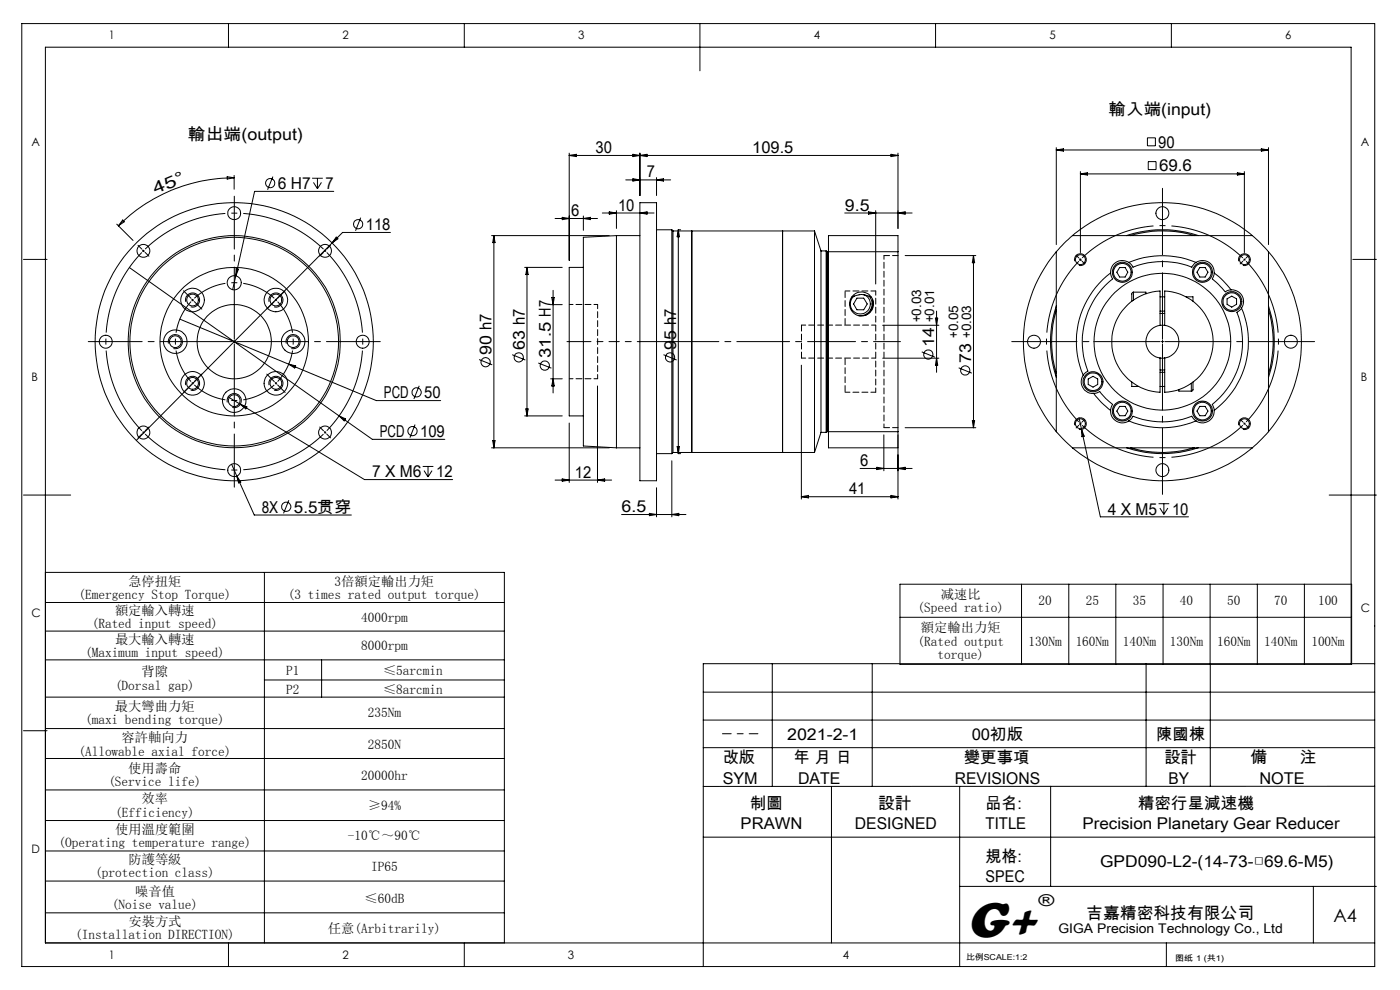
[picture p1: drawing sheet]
<svg xmlns="http://www.w3.org/2000/svg" width="297mm" height="210mm" viewBox="0 0 297 210" stroke-linecap="round" stroke-linejoin="round" font-family="sans-serif">
<g fill="none" stroke="#000" stroke-width=".21">
<path d="M4.6 5h287v200h-287zM48.5 5v5M98.5 5v5M148.5 5v10M198.5 5v5M248.5 5v5M48.2 37.5l1.5 .2-1.5 .3zM49.7 37.7a34.6 34.6 0 0 0-24.6 10.2M49.7 37.2v2.9M57.9 37.5l-1.1 2.7M66.2 37.8h2.3M66.5 38.7l.8 1.3"/>
<path d="M67.3 37.8v2.2M68.2 38.7l-.9 1.3M120.8 32.5v22.7M120.8 33h69.7M120.8 33l1.5-.3v.5zM132.8 38.2h9.5M134.3 32.7l1.4 .3-1.4 .2zM134.3 37.9l1.4 .3-1.4 .2zM135.7 32.5v9M135.7 33l1.6-.3v.5zM139.3 37.7v3.8M139.3 38.2l1.5-.3v.5z"/>
<path d="M189 32.7l1.5 .3-1.5 .2zM190.5 32.5v16M224.1 31.3v20.6M224.1 31.8h45M224.1 31.8l1.5-.2v.5zM229.2 36.4v17.2M229.2 36.9h34.8M229.2 36.9l1.5-.3v.5zM243.4 29.2h1.7v1.7h-1.7zM243.6 34.3h1.7v1.7h-1.7zM262.5 36.6l1.5 .3-1.5 .2zM264 36.4v17.2"/>
<path d="M267.6 31.6l1.5 .2-1.5 .3zM269.1 31.3v20.6M5 55h5M24.8 47.5l3.4 3.5M26 46.7l.4 .4-1.3 .8zM27.4 56.8l51.6 36.4h15.4M30.2 53l.4 .4M30.6 53l-.4 .4M50 58.5l-.6 2.9M50.1 57l.5 .1-.6 1.4zM70.4 51.5l-41.5 41.9M70.8 40.6h-16.8l-4 17.9"/>
<path d="M71.3 50.3l.4 .4-1.3 .8zM76.5 46.2l-1.1 2.8M82.8 49.3h-10.1l-2.3 2.2M104.3 50h25M104.8 50v45M104.8 50l.2 1.5h-.5zM111.3 56.7h8M111.8 56.7v31.5M111.8 56.7l.2 1.5h-.5zM117.8 46.3h9M119.3 46.1l1.5 .2-1.5 .3zM123.8 56.7h-3v31.5h3"/>
<path d="M123.8 46.3l1.5-.2v.5zM123.8 45.8v3.1M127.8 45.2h10.9M129.3 44.9l1.5 .3-1.5 .2zM130.8 50v45M130.8 50l-7 .3v44.3l7 .4M130.8 44.7v3.8M130.8 50h4.9M135.7 43h3.6v59h-3.6zM135.7 45.2l1.6-.3v.5zM139.3 48.7h3.2M142.5 48.7v47.5"/>
<path d="M142.5 48.7l.3 .3M142.8 49v47M142.8 49h30M143.9 48.7v47.5M143.9 48.7l.2 1.5h-.4zM144 48.7h.4M146.8 49v47M166 49v47M172.8 49v47M172.8 49l1.4 4.2M174.2 53.2v38.5M174.2 53.2h1.1"/>
<path d="M175.3 53.2v38.5M175.3 53.2l.2 .3M175.5 53.5v38M175.8 53.4v-3.4h14.7v3.4M175.8 53.2l-.3 .3M175.8 53.4h14.7M175.8 53.4v38.2M179.2 45.2h14.3M184.3 44.9l1.5 .3-1.5 .2zM185.8 44.7v15.5M190.5 45.2l1.5-.3v.5zM190.5 53.4v38.2"/>
<path d="M192 54.2h15M206.5 54.2v36.5M206.5 54.2l.3 1.5h-.5zM224.1 53.4a29.6 29.6 0 0 0 0 38.2M224.1 53.4v38.2M227.5 50a29.5 29.5 0 0 1 38.2 0M227.5 50l-3.4 3.4M227.5 50h38.2M228 55.4a1.25 1.25 0 0 1 1.1-1.5 1.25 1.25 0 0 1 1.3 1.3 1.25 1.25 0 0 1-1.5 1.1M229 54.9l.4 .4M229.4 54.9l-.4 .4M235.6 57.9a18.2 18.2 0 0 0-5.8 21.7"/>
<path d="M235.6 57.9l.4 1.3a17 17 0 0 0-5.2 19.5l-1 .9M237.5 56.8h1.2l.6 .9-.6 1.1h-1.2l-.6-1.1zM239 50a24 24 0 0 1 15.2 0M239.5 55.7a2.51 2.51 0 0 0-2.7-.1 2.51 2.51 0 0 0-1.2 2.3M239.5 55.7a18.6 18.6 0 0 1 14.2 0M239.5 55.7l.8 1a16.9 16.9 0 0 1 12.5 0l.9-1M239.8 50a23.7 23.7 0 0 1 13.6 0M253.7 55.7a2.51 2.51 0 0 1 2.7-.1 2.51 2.51 0 0 1 1.2 2.3M254.5 56.8h1.2l.6 .9-.6 1.1h-1.2l-.6-1.1zM257.6 57.9a18.3 18.3 0 0 1 3.6 3.6M257.6 57.9l-.4 1.3 2.7 2.7 1.3-.4M262.8 55.4a1.26 1.26 0 0 1 1.1-1.6 1.26 1.26 0 0 1 1.3 1.4 1.26 1.26 0 0 1-1.5 1.1"/>
<path d="M265.7 50l3.4 3.4M269.1 53.4a29.6 29.6 0 0 1 0 38.2M269.1 53.4v38.2M287 55h5M35.7 72.9a1.5 1.5 0 0 1 1.4-1.9 1.5 1.5 0 0 1 1.6 1.6 1.5 1.5 0 0 1-1.9 1.3M38.1 67.7l41.7 17.3h13.7M39.4 64a1.5 1.5 0 0 1 1.3-1.9 1.5 1.5 0 0 1 1.6 1.7 1.5 1.5 0 0 1-1.8 1.3M40.7 63.5l.3 .3M41 63.5l-.3 .3M57.1 64a1.5 1.5 0 0 1 1.3-1.9 1.5 1.5 0 0 1 1.6 1.7 1.5 1.5 0 0 1-1.9 1.3M60.7 72.9a1.5 1.5 0 0 1 1.4-1.9 1.5 1.5 0 0 1 1.6 1.6 1.5 1.5 0 0 1-1.9 1.3M61.2 77.2l1.5 .4-.2 .5z"/>
<path d="M101.6 76.3l2.8 1.1M108.7 75.2l2.7 1.2M114.2 77l2.8 1.1M116.8 64.6h2.5M117.1 63.1h.5l-.3 1.5zM117.3 61.6v21.8M140.8 75.2l2.7 1.2M170 77.5v28.4M180.7 63l1.9-.5 1.4 .2 .9 .3M181.8 63.2h1.4l.8 1.3-.8 1.2h-1.4l-.7-1.2zM183.4 62.5a2.11 2.11 0 0 1 .9 3.1 2.11 2.11 0 0 1-3.2 .4 2.11 2.11 0 0 1 .2-3.2M184.4 62.8a2.49 2.49 0 0 1 .3 2.9 2.49 2.49 0 0 1-2.6 1.2"/>
<path d="M185.1 63.6a2.92 2.92 0 0 1-1.5 3.3M187.3 69h11.9M187.3 76h11.9M195.5 74.6l2.8 1.2M198.4 67.5h.5l-.2 1.5zM198.7 66v13M198.7 76l.2 1.5h-.5zM203.4 78l2.8 1.2M224.1 64.9a24 24 0 0 0 0 15.2M224.1 65.7a23.7 23.7 0 0 0 0 13.6M229.8 79.6a2.5 2.5 0 0 0-.1 2.6 2.5 2.5 0 0 0 2.3 1.3M240.5 62l-.4 .3v1.6"/>
<path d="M240.5 62h2.6v.3M240.5 62v1.6M246.1 69v-7.3a10.8 10.8 0 0 0-10.2 10.8 10.8 10.8 0 0 0 10.2 10.7v-7.3M246.1 69a3.5 3.5 0 0 0-3 3.5 3.5 3.5 0 0 0 3 3.4M246.1 66.5h1M246.1 69h1M246.1 78.4h1M246.1 75.9h1M246.1 63h1M246.1 79h1M246.1 66h1M247.1 69a3.5 3.5 0 0 1 3 3.5 3.5 3.5 0 0 1-3 3.4"/>
<path d="M247.1 69v-7.3a10.8 10.8 0 0 1 10.3 10.8 10.8 10.8 0 0 1-10.3 10.7v-7.3M251.6 63h1.5v.9M260.3 63.4l1-.6 1 .6v1.1l-1 .6-1-.6zM261.2 61.5a2.48 2.48 0 0 1 2.3 1.2 2.48 2.48 0 0 1-.1 2.7M263.4 65.4a18.2 18.2 0 0 1-5.8 21.7M263.4 65.4l-1 .8a16.9 16.9 0 0 1-5.2 19.6l.4 1.3M269.1 64.9a24 24 0 0 1 0 15.2M269.1 65.7a23.5 23.5 0 0 1 0 13.6M39.4 81.7a1.49 1.49 0 0 1 1.3-1.9 1.49 1.49 0 0 1 1.6 1.6 1.49 1.49 0 0 1-1.8 1.4M48.2 85.4a1.51 1.51 0 0 1 1.3-1.9 1.51 1.51 0 0 1 1.7 1.6 1.51 1.51 0 0 1-1.9 1.3M48.4 84.2l28.9 17.5h18.7M49.1 98.5l1.1 2.5"/>
<path d="M51 85.8l1.4 .5-.3 .4zM57.1 81.7a1.49 1.49 0 0 1 1.3-1.9 1.49 1.49 0 0 1 1.6 1.6 1.49 1.49 0 0 1-1.9 1.4M71.9 88.2l1.4 .7-.3 .4zM88.1 90.1l-1.1 2.7M88.9 81.8l-1.1 2.8M89.7 98.9h2.2M90 99.8l.8 1.4M90.8 98.9v2.3M91.7 99.8l-.9 1.4M104.3 95h25M104.5 93.5h.5l-.2 1.5zM111.3 88.2h8"/>
<path d="M111.5 86.7h.5l-.2 1.5zM116.8 80.4h2.5M117.3 80.4l.3 1.5h-.5zM120.8 89.7v12.6M126.8 81.9v20.4M130.8 95h4.9M139.3 96.2h3.2M142.5 97.7v11.9M142.8 96l-.3 .2M142.8 96h30M143.7 94.7h.4l-.2 1.5zM144 96.2h.4"/>
<path d="M174.2 91.7l-1.4 4.3M174.2 91.7h1.1M175.5 91.5l.3 .2M175.5 91.5l-.2 .2M175.8 91.6v3.4h14.7v-3.4M175.8 91.6h14.7M182.5 99.4h11M186 99.1l1.5 .3-1.5 .2zM187.5 92.2v7.7M190.5 92.2v13.7M190.5 99.4l1.5-.3v.5zM192 90.7h15"/>
<path d="M206.3 89.2h.5l-.3 1.5zM224.1 91.6l3.4 3.4M227.5 95a29.5 29.5 0 0 0 38.2 0M227.5 95h38.2M228 90.2a1.25 1.25 0 0 1 1.1-1.6 1.25 1.25 0 0 1 1.3 1.4 1.25 1.25 0 0 1-1.5 1.1M228.9 88.6l4.5 21h18.7M229.4 91.1l.6 1.4-.5 .1zM230.9 80.4l1-.6 1 .6v1.2l-1 .5-1-.5zM232 83.5a17.2 17.2 0 0 0 3.6 3.6M232 83.5l.7-.1 .6-.4 1.3 1.5 1.4 1.3-.4 1.3M235.6 87.1a2.52 2.52 0 0 0 3.9 2.2M237.5 86.2h1.2l.6 1-.6 1h-1.2l-.6-1z"/>
<path d="M239 95a24 24 0 0 0 15.2 0M239.5 89.3a18.2 18.2 0 0 0 14.2 0M239.5 89.3l.5-.4 .3-.6a16.9 16.9 0 0 0 12.5 0l.9 1M239.8 95a23.7 23.7 0 0 0 13.6 0M240.1 81v1h1.4M246.1 82h1M250.1 82.6v.4h2.6M252.7 81.3v1.7M253.1 81v1.8l-.4 .2M254.5 86.2h1.2l.6 1-.6 1h-1.2l-.6-1zM257.6 87.1a2.5 2.5 0 0 1-1.3 2.3 2.5 2.5 0 0 1-2.6-.1M262.8 90.2a1.26 1.26 0 0 1 1.1-1.6 1.26 1.26 0 0 1 1.3 1.4 1.26 1.26 0 0 1-1.5 1.1"/>
<path d="M269.1 91.6l-3.4 3.4M5 105h10M50.2 101l3.7 8.2h20.6M50.2 101l.9 1.3-.5 .1zM61.3 106.1l-1.2 2.8M117.8 101.8h12M119.3 101.6l1.5 .2-1.5 .3zM126.8 101.8l1.5-.2v.5zM131.9 109.1h13.6M137.8 108.9l1.5 .2-1.5 .3zM139.3 103.5v6.1M142.5 109.1l1.5-.2v.5z"/>
<path d="M170 105.4h20.5M170 105.4l1.5-.3v.5zM189 105.1l1.5 .3-1.5 .2zM245.8 106.8h2.2M246.1 107.8l.8 1.3M246.9 106.8v2.3M247.8 107.8l-.9 1.3M282 105h10M9.6 121.4h97.4v78.6M9.6 127.8h97.4M9.6 133.9h97.4M9.6 140h97.4"/>
<path d="M56.1 121.4v78.6M68.2 140v7.9M190.9 123.9h95.8v17h-95.8zM190.9 130.9h95.8M216.7 123.9v17M226.7 123.9v17M236.7 123.9v17M246.7 123.9v17M256.7 123.9v17M266.7 123.9v17M276.7 123.9v17M5 155h5"/>
<path d="M9.6 147.9h97.4M9.6 154.5h97.4M56.1 144.2h50.9M149.2 152.7h142.4M149.2 146.8h142.4M149.2 158.6h142.4M163.8 140.8v26M185 140.8v26M243.1 140.8v26M256.8 140.8v26M286.6 140.8v-130.8h-277v190h282M291.6 140.8h-142.4v64.2"/>
<path d="M9.6 160.9h97.4M9.6 167.6h97.4M9.6 174.1h97.4M149.2 177.6h142.4M176.4 166.8v33.2M203.6 166.8v38.2M222.9 166.8v21.2M291.6 166.8h-142.4M9.6 180.5h97.4M9.6 186.9h97.4M9.6 193.6h97.4M203.6 188h88.4"/>
<path d="M278.6 188v12M48.5 200v5M98.5 200v5M247.4 200v5"/>
<circle cx="57.3" cy="38.8" r=".97"/>
<circle cx="30.4" cy="53.2" r="1.37"/>
<circle cx="49.7" cy="45.2" r="1.37"/>
<circle cx="49.7" cy="60" r="1.5"/>
<circle cx="69" cy="53.2" r="1.37"/>
<circle cx="76" cy="47.6" r=".97"/>
<circle cx="229.2" cy="55.1" r="1.05"/>
<circle cx="238.1" cy="57.8" r="2.13"/>
<circle cx="238.1" cy="57.7" r="1.87"/>
<circle cx="246.6" cy="45.2" r="1.38"/>
<circle cx="255.1" cy="57.8" r="2.13"/>
<circle cx="255.1" cy="57.7" r="1.88"/>
<circle cx="264" cy="55.1" r="1.04"/>
<circle cx="22.4" cy="72.5" r="1.38"/>
<circle cx="37.2" cy="72.5" r="2.49"/>
<circle cx="37.2" cy="72.5" r="1.26"/>
<circle cx="40.8" cy="63.7" r="1.24"/>
<circle cx="40.9" cy="63.7" r="2.5"/>
<circle cx="49.7" cy="72.5" r="22.5"/>
<circle cx="49.7" cy="72.5" r="15.8"/>
<circle cx="49.7" cy="72.5" r="7.9"/>
<circle cx="49.7" cy="72.5" r="22.1"/>
<circle cx="49.7" cy="72.5" r="29.5"/>
<circle cx="58.5" cy="63.7" r="1.24"/>
<circle cx="58.5" cy="63.6" r="2.49"/>
<circle cx="62.2" cy="72.5" r="2.5"/>
<circle cx="62.2" cy="72.5" r="1.25"/>
<circle cx="76.9" cy="72.5" r="1.39"/>
<circle cx="103" cy="76.8" r=".98"/>
<circle cx="110" cy="75.8" r=".98"/>
<circle cx="115.6" cy="77.6" r=".99"/>
<circle cx="142.1" cy="75.8" r=".98"/>
<circle cx="182.8" cy="64.5" r="2.55"/>
<circle cx="196.9" cy="75.2" r=".98"/>
<circle cx="204.8" cy="78.6" r=".98"/>
<circle cx="219.4" cy="72.5" r="1.38"/>
<circle cx="246.6" cy="72.5" r="14.5"/>
<circle cx="261.3" cy="64" r="2.13"/>
<circle cx="261.3" cy="64" r="1.88"/>
<circle cx="273.9" cy="72.5" r="1.38"/>
<circle cx="30.4" cy="91.8" r="1.38"/>
<circle cx="40.9" cy="81.3" r="1.25"/>
<circle cx="40.9" cy="81.3" r="2.5"/>
<circle cx="49.7" cy="85" r="2.51"/>
<circle cx="49.7" cy="85" r="1.26"/>
<circle cx="49.7" cy="99.7" r="1.36"/>
<circle cx="58.5" cy="81.3" r="2.5"/>
<circle cx="58.5" cy="81.3" r="1.25"/>
<circle cx="68.9" cy="91.7" r="1.38"/>
<circle cx="87.5" cy="91.5" r=".98"/>
<circle cx="88.4" cy="83.2" r=".98"/>
<circle cx="229.2" cy="89.9" r="1.06"/>
<circle cx="231.9" cy="81" r="1.88"/>
<circle cx="231.9" cy="81" r="2.12"/>
<circle cx="238.1" cy="87.2" r="2.12"/>
<circle cx="238.1" cy="87.2" r="1.87"/>
<circle cx="246.6" cy="99.7" r="1.37"/>
<circle cx="255.1" cy="87.2" r="1.88"/>
<circle cx="255.1" cy="87.2" r="2.12"/>
<circle cx="264" cy="89.9" r="1.05"/>
<circle cx="60.7" cy="107.5" r=".98"/>
</g>
<g fill="none" stroke="#000" stroke-width=".21" stroke-dasharray="30.5 1.3 1.3 1.3" stroke-linecap="butt">
<path d="M69 53.2l-.2-.2M69 53.2l.2 .2M264 55.1l-.2-.2M264 55.1l.2 .1M58.5 63.6l-.1-.2M58.5 63.6l.2 .2M30.4 91.7l.2 .2M30.4 91.7l-.1-.1M40.9 81.3l.1 .2M40.9 81.3l-.2-.2M58.5 81.3l.2-.2M58.5 81.3l-.1 .2"/>
<path d="M69 91.7l.2-.1M69 91.7l-.2 .2M229.2 89.9l.2 .1M229.2 89.9l-.2-.2M264 89.9l.2-.2M264 89.9l-.2 .1"/>
</g>
<path d="M30.1 53.5a27.3 27.3 0 0 0 0 37.9M68.6 52.8a27.3 27.3 0 0 0-37.8 0M30.8 92.1a27.3 27.3 0 0 0 37.8 0M69.3 91.4a27.3 27.3 0 0 0 0-37.9" fill="none" stroke="#000" stroke-width=".21" stroke-dasharray="30.5 1.3 1.3 1.3" stroke-dashoffset="11.5" stroke-linecap="butt"/>
<path d="M40.5 64a12.5 12.5 0 0 0 0 16.9M58.2 63.3a12.5 12.5 0 0 0-17 0M41.2 81.6a12.5 12.5 0 0 0 17 0M58.9 80.9a12.5 12.5 0 0 0 0-16.9" fill="none" stroke="#000" stroke-width=".21" stroke-dasharray="30.5 1.3 1.3 1.3" stroke-dashoffset="23.1" stroke-linecap="butt"/>
<path d="M228.9 55.4a24.6 24.6 0 0 0 0 34.1M263.7 54.7a24.6 24.6 0 0 0-34.1 0M229.6 90.2a24.6 24.6 0 0 0 34.1 0M264.4 89.5a24.6 24.6 0 0 0 0-34.1" fill="none" stroke="#000" stroke-width=".21" stroke-dasharray="30.5 1.3 1.3 1.3" stroke-dashoffset="13.6" stroke-linecap="butt"/>
<path d="M142.8 72.5h23.2" fill="none" stroke="#000" stroke-width=".21" stroke-dasharray="30.5 1.3 1.3 1.3" stroke-dashoffset="20.8"/>
<g fill="none" stroke="#000" stroke-width=".21" stroke-dasharray="30.5 1.3 1.3 1.3">
<path d="M30.1 52.8l-.8-.8M30.8 53.5l.8 .8M68.6 53.5l-.8 .8M69 53.2l.2-.2M69 53.2l-.2 .2M69.3 52.8l.8-.8M228.9 54.7l-.6-.6M229.6 55.4l.5 .6M263.7 55.4l-.6 .6M264 55.1l.2-.2M264 55.1l-.2 .1M264.4 54.7l.5-.6"/>
<path d="M40.5 63.3l-1.6-1.6M41.2 64l1.6 1.6M49.7 72.5v-.3M49.7 72.5h-.2M49.7 72.5v.2M49.7 72.5h.3M58.2 64l-1.6 1.6M58.5 63.6l.2-.2M58.5 63.6l-.1 .2M58.9 63.3l1.6-1.6M123.8 72.5h-3.5M139.3 72.5h-3.5"/>
<path d="M142.5 72.5h.3M142.5 72.5h-3.2M172.8 72.5h1.4M175.3 72.5h-1.1M175.3 72.5h.2M175.8 72.5h-.3M246.6 72.5v-.3M246.6 72.5h-.2M246.6 72.5v.2M246.6 72.5h.3M30.1 92.1l-.8 .8M30.4 91.7l-.1 .2"/>
<path d="M30.4 91.7l.2-.1M30.8 91.4l.8-.8M40.5 81.7l-1.6 1.5M40.9 81.3l-.2 .2M40.9 81.3l.1-.2M41.2 80.9l1.6-1.5M58.2 80.9l-1.6-1.5M58.5 81.3l.2 .2M58.5 81.3l-.1-.2M58.9 81.7l1.6 1.5M68.6 91.4l-.8-.8M69 91.7l.2 .2"/>
<path d="M69 91.7l-.2-.1M69.3 92.1l.8 .8M228.9 90.2l-.6 .6M229.2 89.9l-.2 .1M229.2 89.9l.2-.2M229.6 89.5l.5-.6M263.7 89.5l-.6-.6M264 89.9l.2 .1M264 89.9l-.2-.2M264.4 90.2l.5 .6"/>
</g>
<path d="M135.8 72.5h-5" fill="none" stroke="#000" stroke-width=".21" stroke-dasharray="30.5 1.3 1.3 1.3" stroke-dashoffset="29.9"/>
<path d="M130.8 72.5h-7" fill="none" stroke="#000" stroke-width=".21" stroke-dasharray="30.5 1.3 1.3 1.3" stroke-dashoffset="28.9"/>
<path d="M191 72.5h-15.2" fill="none" stroke="#000" stroke-width=".21" stroke-dasharray="30.5 1.3 1.3 1.3" stroke-dashoffset="24.8"/>
<path d="M172.8 72.5h-6.8" fill="none" stroke="#000" stroke-width=".21" stroke-dasharray="30.5 1.3 1.3 1.3" stroke-dashoffset="29"/>
<path d="M153.3 155.6h7.5" fill="none" stroke="#000" stroke-width=".21" stroke-dasharray="30.5 1.3 1.3 1.3" stroke-dashoffset="28.6"/>
<path d="M126.8 64.6v15.7M170 76h15.8M185.8 69h-15.8M185.8 83.2v-21.5" fill="none" stroke="#000" stroke-width=".21" stroke-dasharray="1.3 .6" stroke-dashoffset=".4"/>
<path d="M126.8 64.6h-6M120.8 80.3h6M187.5 90.7v-36.5" fill="none" stroke="#000" stroke-width=".21" stroke-dasharray="1.3 .6" stroke-dashoffset=".5"/>
<path d="M179.3 61.7h6.5M185.8 83.2h-6.5" fill="none" stroke="#000" stroke-width=".21" stroke-dasharray="1.3 .6" stroke-dashoffset=".2"/>
<path d="M179.3 61.7v7.3M179.3 76v7.2" fill="none" stroke="#000" stroke-width=".21" stroke-dasharray="1.3 .6" stroke-dashoffset="-.1"/>
<path d="M170 76v-7" fill="none" stroke="#000" stroke-width=".21" stroke-dasharray="1.3 .6"/>
<path d="M190.5 54.2h-3M187.5 90.7h3" fill="none" stroke="#000" stroke-width=".21" stroke-dasharray="1.3 .6" stroke-dashoffset=".1"/>
<path d="M49.2 72.5h-30.5M49.7 72v-30.4M49.7 73v30.3M50.2 72.5h30.5" fill="none" stroke="#000" stroke-width=".21" stroke-dasharray="30.5 1.3 1.3 1.3" stroke-dashoffset="15.2"/>
<path d="M246.6 72v-32.1M246.6 73v31.9" fill="none" stroke="#000" stroke-width=".21" stroke-dasharray="30.5 1.3 1.3 1.3" stroke-dashoffset="16.4"/>
<path d="M246.1 72.5h-31.5" fill="none" stroke="#000" stroke-width=".21" stroke-dasharray="30.5 1.3 1.3 1.3" stroke-dashoffset="16.6"/>
<path d="M247.1 72.5h31.8" fill="none" stroke="#000" stroke-width=".21" stroke-dasharray="30.5 1.3 1.3 1.3" stroke-dashoffset="16.5"/>
<text font-size="11" x="205.1" y="198.7">G+</text>
<text font-size="3.9" x="282.9" y="195.5">A4</text>
<g font-size="3.5">
<text x="39.9" y="29.6">輸出端(output)</text>
<text x="235.2" y="24.4">輸入端(input)</text>
<text x="126.3" y="32.5">30</text>
<text x="159.6" y="32.5">109.5</text>
<text x="245.7" y="31.3">90</text>
<text x="33" y="41.2" transform="rotate(-22 33 41.2)">4 5 °</text>
<text x="58.9" y="40.1">6 H7</text>
<text x="69.1" y="40.1">7</text>
<text x="137.2" y="37.6">7</text>
<text x="245.9" y="36.4">69.6</text>
<text x="121.2" y="45.8">6</text>
<text x="131.1" y="44.7">10</text>
<text x="179.2" y="44.7">9.5</text>
<text x="77.6" y="48.8">118</text>
<text x="104.3" y="75.2" transform="rotate(-90 104.3 75.2)">90 h7</text>
<text x="111.3" y="74.2" transform="rotate(-90 111.3 74.2)">63 h7</text>
<text x="116.8" y="75.9" transform="rotate(-90 116.8 75.9)">31.5 H7</text>
<text x="143.4" y="74.2" transform="rotate(-90 143.4 74.2)">95 h7</text>
<text x="198.2" y="73.6" transform="rotate(-90 198.2 73.6)">14</text>
<text x="206" y="77" transform="rotate(-90 206 77)">73</text>
<text x="81.5" y="84.5">PCD</text>
<text x="90" y="84.5">50</text>
<text x="80.6" y="92.7">PCD</text>
<text x="89.1" y="92.7">109</text>
<text x="78.9" y="101.2">7 X M6</text>
<text x="92.5" y="101.2">12</text>
<text x="121.9" y="101.3">12</text>
<text x="182.5" y="98.9">6</text>
<text x="180.1" y="104.8">41</text>
<text x="55.5" y="108.7">8X</text>
<text x="62.4" y="108.7">5.5贯穿</text>
<text x="131.9" y="108.6">6.5</text>
<text x="235" y="109.1">4 X M5</text>
<text x="248.6" y="109.1">10</text>
<text x="220.3" y="192.2">®</text>
<text x="230.5" y="194.8">吉嘉精密科技有限公司</text>
</g>
<g font-size="3.4">
<text x="153.3" y="161.9">改版</text>
<text x="167" y="157">2021-2-1</text>
<text x="168.4" y="161.9">年 月 日</text>
<text x="204.5" y="161.9">變更事項</text>
<text x="206.1" y="157">00初版</text>
<text x="245.3" y="157">陳國棟</text>
<text x="247" y="161.9">設計</text>
<text x="265.3" y="161.9">備</text>
<text x="275.7" y="161.9">注</text>
<text x="153.3" y="166.2">SYM</text>
<text x="169.3" y="166.2">DATE</text>
<text x="202.6" y="166.2">REVISIONS</text>
<text x="247.9" y="166.2">BY</text>
<text x="267.2" y="166.2">NOTE</text>
<text x="159.1" y="171.6">制圖</text>
<text x="186.3" y="171.6">設計</text>
<text x="209.1" y="171.6">品名:</text>
<text x="241.4" y="171.6">精密行星減速機</text>
<text x="157.1" y="175.9">PRAWN</text>
<text x="181.3" y="175.9">DESIGNED</text>
<text x="209.1" y="175.9">TITLE</text>
<text x="229.6" y="175.9">Precision Planetary Gear Reducer</text>
<text x="209.1" y="182.9">規格:</text>
<text x="233.4" y="184">GPD090-L2-(14-73-□69.6-M5)</text>
<text x="209.1" y="187.2">SPEC</text>
</g>
<g font-size="2.8">
<text x="195.4" y="68.3" transform="rotate(-90 195.4 68.3)">+0.03</text>
<text x="198.2" y="68.3" transform="rotate(-90 198.2 68.3)">+0.01</text>
<text x="203.2" y="71.7" transform="rotate(-90 203.2 71.7)">+0.05</text>
<text x="206" y="71.7" transform="rotate(-90 206 71.7)">+0.03</text>
<text x="27.2" y="124.2">急停扭矩</text>
<text x="71" y="124.2">3倍額定輸出力矩</text>
<text x="16.6" y="127">(Emergency Stop Torque)</text>
<text x="24.4" y="130.4">額定輸入轉速</text>
<text x="61.1" y="127">(3 times rated output torque)</text>
<text x="76.6" y="131.8">4000rpm</text>
<text x="194.7" y="129.8">(Speed ratio)</text>
<text x="199.6" y="127">减速比</text>
<text x="220.3" y="128.4">20</text>
<text x="230.3" y="128.4">25</text>
<text x="240.3" y="128.4">35</text>
<text x="250.3" y="128.4">40</text>
<text x="260.3" y="128.4">50</text>
<text x="270.3" y="128.4">70</text>
<text x="279.6" y="128.4">100</text>
<text x="19.5" y="133.3">(Rated input speed)</text>
<text x="24.4" y="136.5">最大輸入轉速</text>
<text x="76.6" y="137.9">8000rpm</text>
<text x="194.7" y="136.9">(Rated output</text>
<text x="195.4" y="134.1">額定輸出力矩</text>
<text x="218.2" y="136.9">130Nm</text>
<text x="228.2" y="136.9">160Nm</text>
<text x="238.2" y="136.9">140Nm</text>
<text x="248.2" y="136.9">130Nm</text>
<text x="258.2" y="136.9">160Nm</text>
<text x="268.2" y="136.9">140Nm</text>
<text x="278.2" y="136.9">100Nm</text>
<text x="18" y="139.3">(Maximum input speed)</text>
<text x="30" y="143.5">背隙</text>
<text x="60.7" y="143.1">P1</text>
<text x="81.3" y="143.1">≤5arcmin</text>
<text x="198.9" y="139.8">torque)</text>
<text x="24.4" y="146.3">(Dorsal gap)</text>
<text x="60.7" y="147.2">P2</text>
<text x="81.3" y="147.2">≤8arcmin</text>
<text x="18" y="153.6">(maxi bending torque)</text>
<text x="24.4" y="150.8">最大彎曲力矩</text>
<text x="78" y="152.2">235Nm</text>
<text x="16.6" y="160.3">(Allowable axial force)</text>
<text x="25.8" y="157.5">容許軸向力</text>
<text x="78" y="158.9">2850N</text>
<text x="23" y="166.8">(Service life)</text>
<text x="27.2" y="164">使用壽命</text>
<text x="76.6" y="165.4">20000hr</text>
<text x="24.4" y="173.2">(Efficiency)</text>
<text x="30" y="170.4">效率</text>
<text x="78" y="171.8">≥94%</text>
<text x="12.4" y="179.7">(Operating temperature range)</text>
<text x="24.4" y="176.9">使用溫度範圍</text>
<text x="73.8" y="178.3">-10℃～90℃</text>
<text x="27.2" y="183.3">防護等級</text>
<text x="78.7" y="184.7">IP65</text>
<text x="20.2" y="186.1">(protection class)</text>
<text x="28.7" y="190">噪音值</text>
<text x="77.3" y="191.4">≤60dB</text>
<text x="23.7" y="192.9">(Noise value)</text>
<text x="27.2" y="196.4">安裝方式</text>
<text x="69.6" y="197.8">任意(Arbitrarily)</text>
<text x="224.5" y="197.8">GIGA Precision Technology Co., Ltd</text>
<text x="16" y="199.2">(Installation DIRECTION)</text>
</g>
<g font-size="2.5">
<text x="23.1" y="8.4">1</text>
<text x="72.7" y="8.4">2</text>
<text x="122.7" y="8.4">3</text>
<text x="172.7" y="8.4">4</text>
<text x="222.7" y="8.4">5</text>
<text x="272.7" y="8.4">6</text>
<text x="6.7" y="30.9">A</text>
<text x="288.7" y="30.9">A</text>
<text x="6.7" y="80.9">B</text>
<text x="288.7" y="80.9">B</text>
<text x="6.7" y="130.9">C</text>
<text x="288.7" y="129.9">C</text>
<text x="6.7" y="180.9">D</text>
<text x="23.1" y="203.4">1</text>
<text x="72.7" y="203.4">2</text>
<text x="120.5" y="203.4">3</text>
<text x="178.8" y="203.4">4</text>
</g>
<g font-size="1.7">
<text x="204.9" y="203.7">比例SCALE:1:2</text>
<text x="249.3" y="203.8">图纸 1 (共1)</text>
</g>
</svg>
